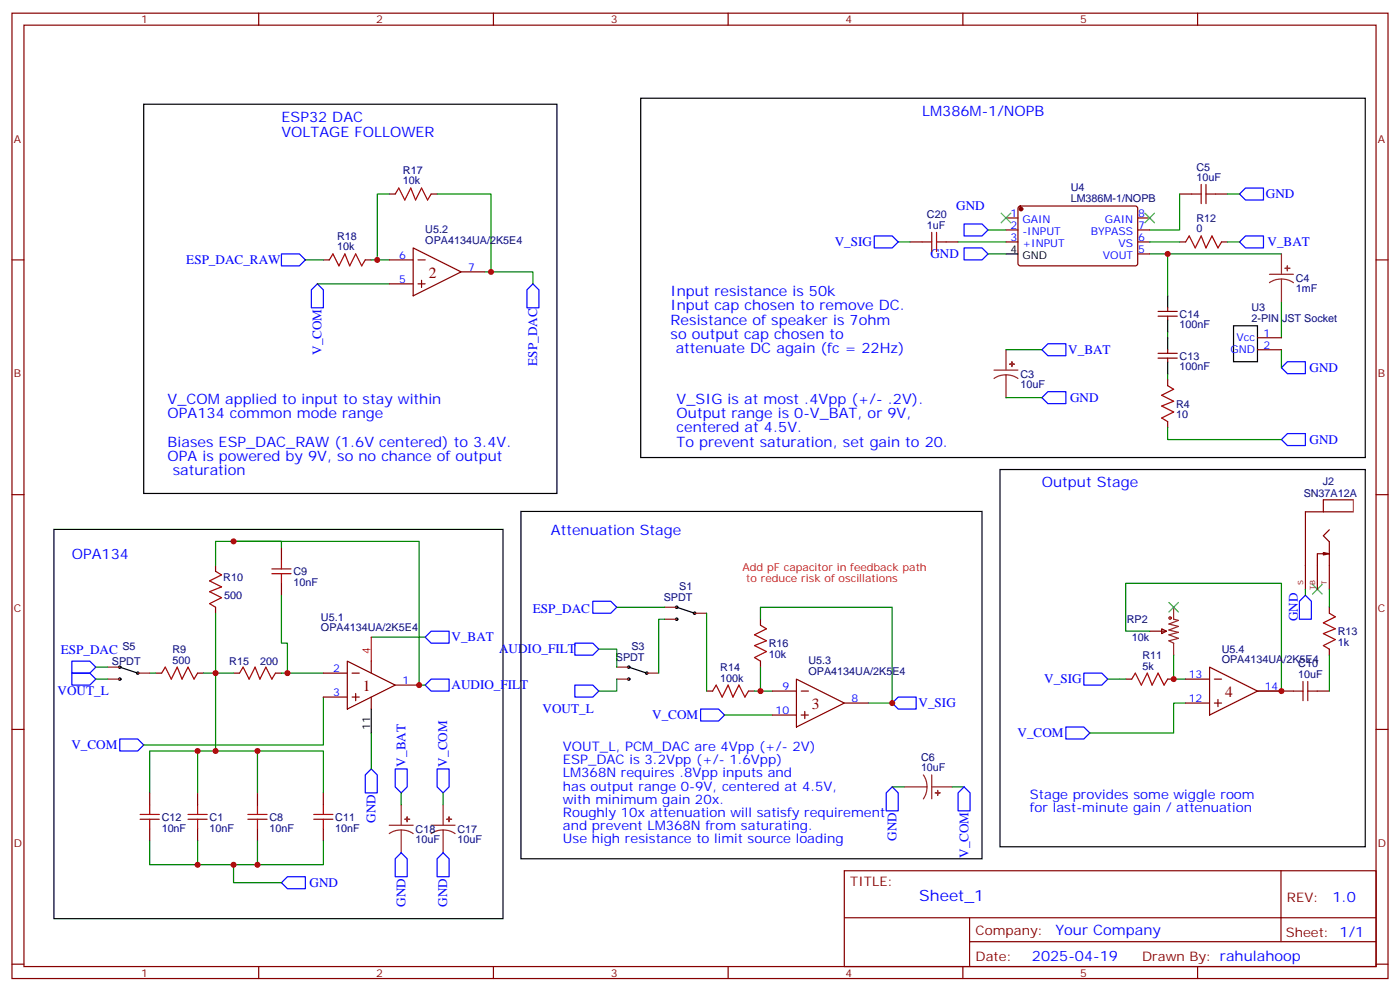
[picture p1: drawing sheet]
<svg xmlns="http://www.w3.org/2000/svg" width="412mm" height="292mm" viewBox="0 0 412 292" stroke-linecap="round" stroke-linejoin="round" font-family="sans-serif">
<g fill="none" stroke="#870000" stroke-width=".35">
<path d="M3.5 3.9h405.4v284.3h-405.4zM7.1 7.4h398.2v277.3h-398.2zM76.2 3.9v3.5M145.3 3.9v3.5M214.5 3.9v3.5M283.6 3.9v3.5M352.8 3.9v3.5M347.5 57.2h3.5M358.1 57.2h3.5M3.5 76.6h3.6M268.1 71.3h3.5M278.7 71.3h3.5"/>
<path d="M405.3 76.6h3.6M341.1 93.1h5.7M341.1 91.7h5.7M344 90.7v1M344 93.1v1.1M341.1 105.5h5.7M341.1 104.1h5.7M344 103v1.1M344 105.5v1M344 111.8v1.8M344 124.2v1.7M3.5 145.7h3.6"/>
<path d="M384.5 150.7h5.3M405.3 145.7h3.6M63.5 166.5v1.8M63.5 178.9v1.7M82.9 161.2v3.5M82.9 171.8v3.5M384.5 166.6v7M388.1 166.6v7M391.6 166.6v7M391.6 178.9v1.7M45.9 198.3h1.7M58.2 198.3h1.8"/>
<path d="M68.8 198.3h1.8M81.1 198.3h1.8M338.7 185.9h4.9M342.2 185.2l1.4 .7-1.4 .7zM391.6 191.2v1.8M3.5 214.8h3.6M331.6 200h1.8M344 200h1.7M377.5 203.6h3.5M388.1 203.6h3.5M405.3 214.8h3.6M44.1 233.5v3.6"/>
<path d="M95.2 233.5v3.6M44.1 244.1v3.6M95.2 244.1v3.6M248.7 256.5h156.6v28.2h-156.6zM377.3 256.5v20.9M248.7 270.3h156.5M285.6 277.4h119.6M285.6 270.3v14.1M3.5 284h3.6M76.2 284.7v3.5M145.3 284.7v3.5M214.5 284.7v3.5"/>
<path d="M283.6 284.7v3.5M352.8 284.7v3.5M405.3 284h3.6"/>
</g>
<path d="M188.7 28.9h213.5v105.9h-213.5zM344 87.1v3.6M344 94.2v3.5M344 99.5v3.5M344 106.5v3.6M294.6 138.3h107.6v111.1h-107.6zM15.9 155.9h132.3v114.7h-132.3z" fill="none" stroke="#000" stroke-width=".35"/>
<g fill="none" stroke="#00f" stroke-width=".35">
<path d="M365.1 57.2l1.8-1.8h5.3v3.5h-5.3zM284 66h5.3l1.7 1.7-1.7 1.8h-5.3zM284 73h5.3l1.7 1.8-1.7 1.8h-5.3zM365.1 71.3l1.8-1.8h5.3v3.5h-5.3zM306.9 103l1.8-1.8h5.3v3.6h-5.3zM306.9 117.1l1.8-1.7h5.3v3.5h-5.3zM377.5 108.3l1.7-1.8h5.3v3.6h-5.3zM377.5 129.5l1.7-1.8h5.3v3.5h-5.3zM384.5 175.3l1.8 1.8v5.3h-3.5v-5.3zM21.2 198.3h5.3l1.7 1.7-1.7 1.8h-5.3zM21.2 194.7h5.3l1.7 1.8-1.7 1.8h-5.3zM125.2 187.7l1.8-1.8h5.3v3.5h-5.3z"/>
<path d="M169.3 189.4h5.3l1.8 1.8-1.8 1.8h-5.3zM319.3 198.3h5.3l1.7 1.7-1.7 1.8h-5.3zM35.3 217.7h5.3l1.7 1.7-1.7 1.8h-5.3zM125.2 201.8l1.8-1.8h5.3v3.6h-5.3zM169.3 201.8h5.3l1.8 1.8-1.8 1.7h-5.3zM314 214.1h5.3l1.7 1.8-1.7 1.8h-5.3zM109.4 226.5l1.7 1.7v5.3h-3.5v-5.3zM116.4 226.5h3.5v5.3l-1.7 1.7-1.8-1.7zM128.8 226.5h3.5v5.3l-1.8 1.7-1.7-1.7zM82.9 260l1.8-1.8h5.3v3.6h-5.3zM118.2 251.2l1.7 1.7v5.3h-3.5v-5.3zM130.5 251.2l1.8 1.7v5.3h-3.5v-5.3z"/>
</g>
<g fill="none" stroke="#008700" stroke-width=".35">
<path d="M347.5 57.2v10.5h-8.8M264.6 71.3h3.5M282.2 71.3h14.1M338.7 74.8h38.8M344 74.8v12.3M344 97.7v1.8M377.5 88.9v10.6M296.3 117.1h10.6M296.3 103h10.6M344 110.1v1.7M377.5 103v5.3M344 125.9v3.6h33.5"/>
<path d="M68.8 159.5h54.7v42.3h1.7M82.9 161.2v-1.7h-19.4v7M44.1 198.3h1.8M60 198.3h3.5v22.9M63.5 198.3h5.3M82.9 198.3h12.3M345.7 193v7h3.5M391.6 193v10.6M95.2 205.3v14.1h-52.9M109.4 215.9v10.6M326.3 200h5.3M349.2 207.1h-3.5v8.8h-24.7"/>
<path d="M44.1 233.5v-12.3h51.1v12.3M118.2 233.5v3.6M130.5 233.5v3.6M44.1 247.7v7h51.1v-7M68.8 254.7v5.3h14.1"/>
</g>
<g fill="none" stroke="#a10000" stroke-width=".35">
<path d="M351 57.2h2.8M353.8 54.3v5.7M355.2 57.2h2.9M355.2 54.3v5.7M271.6 71.3h2.9M274.5 68.4v5.7M275.9 71.3h2.8M275.9 68.4v5.7M344 113.6l1.7 1.1-3.5 1.7 3.5 1.8-3.5 1.4 3.5 1.8-3.5 1.7 1.8 1.1M63.5 168.3l1.8 1-3.6 1.8 3.6 1.8-3.6 1.4 3.6 1.7-3.6 1.8 1.8 1.1M80.1 169h5.6M80.1 167.6h5.6"/>
<path d="M82.9 164.7v2.9M82.9 169v2.8M47.6 198.3l1.1-1.8 1.7 3.5 1.8-3.5 1.4 3.5 1.8-3.5 1.7 3.5 1.1-1.7M70.6 198.3l1-1.8 1.8 3.5 1.7-3.5 1.5 3.5 1.7-3.5 1.8 3.5 1-1.7M391.6 180.6l1.7 1.1-3.5 1.7 3.5 1.8-3.5 1.4 3.5 1.8-3.5 1.7 1.8 1.1M333.4 200l1-1.7 1.8 3.5 1.8-3.5 1.4 3.5 1.7-3.5 1.8 3.5 1.1-1.8M381 203.6h2.8M383.8 200.7v5.7M385.2 203.6h2.9M385.2 200.7v5.7M41.3 239.9h5.6M44.1 237.1v2.8"/>
<path d="M92.4 239.9h5.7M95.2 237.1v2.8M41.3 241.3h5.6M44.1 241.3v2.8M92.4 241.3h5.7M95.2 241.3v2.8"/>
<circle cx="344.7" cy="182" r=".35"/>
</g>
<g fill="none" stroke="#8c2424" stroke-width=".35">
<path d="M377.5 74.8v6M373.9 80.8h7.1M377.5 82.2l-1.9 .2-1.7 .9M377.5 82.2l1.8 .2 1.7 .9M377.5 82.2v6.7M292.8 109h7.1M296.3 110.4l-1.8 .3-1.7 .8M296.3 110.4l1.9 .3 1.7 .8M296.3 103v6M296.3 110.4v6.7M345.7 178.9v3.5l1.4 .3-2.8 1.1 2.8 .7-2.8 1.1 2.8 .7-2.8 .7 2.8 1-2.8 .7 1.4 .7v3.6M118.2 237.1v6"/>
<path d="M130.5 237.1v6M114.7 243.1h7M118.2 244.5l-1.9 .2-1.6 .8M118.2 244.5l1.8 .2 1.7 .8M118.2 244.5v6.7M127 243.1h7.1M130.5 244.5l-1.8 .2-1.7 .8M130.5 244.5l1.9 .2 1.7 .8M130.5 244.5v6.7"/>
</g>
<g fill="#8c2424" stroke="#8c2424" stroke-width=".35">
<path d="M378.5 79l1.4 .1z"/>
<path d="M379.2 78.3v1.4z"/>
<path d="M297.4 107.2l1.4 .1z"/>
<path d="M298.1 106.5v1.5z"/>
<path d="M131.6 241.3h1.4z"/>
<path d="M132.3 240.6v1.4z"/>
<path d="M119.2 241.3h1.4z"/>
<path d="M119.9 240.6v1.4z"/>
</g>
<path d="M386.6 172.2l2.9 2.8M389.5 172.2l-2.9 2.8" fill="none" stroke="#3c3" stroke-width=".35"/>
<path d="M389.8 162.7l1.8 .4-1.8 .3z" fill="#a64a4a" stroke="#870000" stroke-width=".35"/>
<g fill="none" stroke="#870000" stroke-width=".35">
<path d="M114.7 57.2h1.7M127 57.2h1.8M95.2 76.6h1.8M107.6 76.6h1.8M114.7 76.6h7M121.7 73l14.1 7.1-14.1 7zM123.1 76.6h2.1M296.3 64.2h3.6M296.3 67.7h3.6M296.3 71.3h3.6M300.1 60.9l.5-.2h34.1l.4 .7v16.5l-.7 .4h-34.1l-.4-.7v-16.2zM335.1 64.2h3.6"/>
<path d="M335.1 67.7h3.6M335.1 71.3h3.6M335.1 74.8h3.6M347.5 71.3h1.7M359.8 71.3h1.8M114.7 83.6h7M123.1 83.6h2.1M124.2 82.6v2.1M135.8 80.1h7.1M370.4 99.5h7.1M370.4 103h7.1M384.5 150.7v15.9"/>
<path d="M391.6 156l-1.8 1.8 1.8 1.8v7M398.6 147.2h-8.8v3.5h8.8M390.5 163.1h-2.4v3.5M95.2 198.3h7.1M102.3 194.7l14.1 7.1-14.1 7zM103.7 198.3h2.1M109.4 194.7v3.6M224 182.4v1.8M224 194.7v1.8M356.3 196.5l14.1 7.1-14.1 7zM95.2 205.3h7.1M103.7 205.3h2.1"/>
<path d="M104.8 204.3v2.1M109.4 205.3v3.5M116.4 201.8h7.1M208.1 203.6h1.8M220.5 203.6h1.7M227.5 203.6h7.1M227.5 210.6h7.1M234.6 200l14.1 7.1-14.1 7zM236 203.6h2.1M236 210.6h2.1M237.1 209.6v2.1M248.7 207.1h7.1"/>
<path d="M349.2 207.1h7.1M349.2 200h7.1M357.7 207.1h2.1M357.7 200h2.1M358.8 206v2.1M370.4 203.6h7.1M58.2 233.5v3.6M75.8 233.5v3.6M58.2 244.1v3.6M75.8 244.1v3.6"/>
</g>
<path d="M398.6 147.2v3.5" fill="none" stroke="#a64a4a" stroke-width=".35"/>
<g fill="none" stroke="#008700" stroke-width=".35">
<path d="M114.7 57.2h-3.6v19.4M128.8 57.2h15.8v22.9h-1.7M361.6 57.2h3.5M90 76.6h5.2M109.4 76.6h5.3M291 67.7h5.3M291 74.8h5.3M338.7 71.3h8.8M361.6 71.3h3.5M93.5 83.6h21.2M144.6 80.1h12.4v3.5M82.9 175.3v14.1h1.8v8.9"/>
<path d="M181.7 178.9h14.1M384.5 173.6v1.7M391.6 173.6v5.3M28.2 196.5h3.5M63.5 180.6v17.7M109.4 187.7h15.8M176.4 191.2h5.3v5.3M195.8 182.4h-1.8v15.9M208.1 180.6v23M224 182.4v-3.5h38.8v28.2h-7M224 196.5v7.1M338.7 185.9h-7.1v-14.1h45.9v31.8h-7.1"/>
<path d="M28.2 200h3.5M181.7 200v3.6h-5.3M213.4 210.6h14.1M222.2 203.6h5.3M58.2 221.2v12.3M75.8 221.2v12.3M262.8 231.8h3.5M280.5 231.8h3.5M58.2 247.7v7M75.8 247.7v7"/>
</g>
<g fill="none" stroke="#000" stroke-width=".35">
<path d="M42.3 30.7h121.7v114.6h-121.7zM296.3 74.8h3.6M363.4 96h7v10.5h-7zM153.5 150.6h135.8v102.3h-135.8zM199.3 178.9l5.3 1.7M35.3 196.5l5.3 1.8M185.2 196.5l5.3 1.8M109.4 208.8v7.1"/>
<circle cx="199.3" cy="178.9" r=".35"/>
<circle cx="35.3" cy="196.5" r=".35"/>
<circle cx="40.6" cy="198.3" r=".35"/>
<circle cx="185.2" cy="196.5" r=".35"/>
<circle cx="190.5" cy="198.3" r=".35"/>
<circle cx="199.3" cy="182.4" r=".35"/>
<circle cx="204.6" cy="180.6" r=".35"/>
<circle cx="35.3" cy="200" r=".35"/>
<circle cx="185.2" cy="200" r=".35"/>
</g>
<g fill="none" stroke="#8c2424" stroke-width=".35">
<path d="M195.8 178.9h3.5M31.7 196.5h3.6M40.6 198.3h3.5M181.7 196.5h3.5M190.5 198.3h3.5M195.8 182.4h3.5M204.6 180.6h3.5M31.7 200h3.6M181.7 200h3.5M266.3 231.8h6.7M272 228.2l.8 1.7 .2 1.9M273 231.8l-.2 1.8-.8 1.7"/>
<path d="M274.5 231.8h6M274.5 228.2v7.1"/>
</g>
<path d="M294.9 62.8l2.8 2.8M297.7 62.8l-2.8 2.8M337.3 62.8l2.8 2.8M340.1 62.8l-2.8 2.8M344.3 177.4l2.8 2.9M347.1 177.4l-2.8 2.9" fill="none" stroke="#3c3" stroke-width=".35"/>
<circle cx="300.7" cy="61.6" r=".53" fill="#870000" stroke="#870000" stroke-width=".35"/>
<g fill="none" stroke="#a10000" stroke-width=".35">
<path d="M116.4 57.2l1.1-1.8 1.7 3.5 1.8-3.5 1.4 3.5 1.8-3.5 1.7 3.5 1.1-1.7M97 76.6l1.1-1.8 1.7 3.5 1.8-3.5 1.4 3.5 1.8-3.5 1.7 3.5 1.1-1.7M349.2 71.3l1.1-1.8 1.8 3.5 1.7-3.5 1.4 3.5 1.8-3.5 1.8 3.5 1-1.7M224 184.2l1.8 1-3.6 1.8 3.6 1.7-3.6 1.4 3.6 1.8-3.6 1.8 1.8 1M209.9 203.6l1.1-1.8 1.7 3.5 1.8-3.5 1.4 3.5 1.8-3.5 1.7 3.5 1.1-1.7M55.4 239.9h5.6M58.2 237.1v2.8M73 239.9h5.7M75.8 237.1v2.8M55.4 241.3h5.6M58.2 241.3v2.8M73 241.3h5.7"/>
<path d="M75.8 241.3v2.8"/>
</g>
<path d="M82.9 74.8h5.3l1.8 1.8-1.8 1.7h-5.3zM257.5 69.5h5.3l1.8 1.8-1.8 1.7h-5.3zM93.5 83.6l1.7 1.8v5.3h-3.5v-5.3zM157 83.6l1.7 1.8v5.3h-3.5v-5.3zM174.6 177.1h5.3l1.8 1.8-1.8 1.7h-5.3zM206.4 208.8h5.3l1.7 1.8-1.7 1.8h-5.3zM262.8 207.1l1.8-1.8h5.3v3.5h-5.3zM262.8 231.8l1.8 1.7v5.3h-3.5v-5.3zM282.2 233.5l1.8-1.7 1.8 1.7v5.3h-3.6z" fill="none" stroke="#00f" stroke-width=".35"/>
<path d="M109.4 187.7v7" fill="none" stroke="#f00" stroke-width=".35"/>
<g fill="#8c2424" stroke="#8c2424" stroke-width=".35">
<path d="M276.2 232.8v1.4z"/>
<path d="M275.5 233.5h1.4z"/>
</g>
<g fill="#c00">
<circle cx="344" cy="74.8" r=".88"/>
<circle cx="63.5" cy="221.2" r=".88"/>
<circle cx="63.5" cy="198.3" r=".88"/>
<circle cx="68.8" cy="254.7" r=".88"/>
<circle cx="68.8" cy="159.5" r=".88"/>
<circle cx="345.7" cy="200" r=".88"/>
<circle cx="84.7" cy="198.3" r=".88"/>
<circle cx="75.8" cy="221.2" r=".88"/>
<circle cx="58.2" cy="221.2" r=".88"/>
<circle cx="58.2" cy="254.7" r=".88"/>
<circle cx="75.8" cy="254.7" r=".88"/>
<circle cx="123.5" cy="201.8" r=".88"/>
<circle cx="224" cy="203.6" r=".88"/>
<circle cx="262.8" cy="207.1" r=".88"/>
<circle cx="144.6" cy="80.1" r=".88"/>
<circle cx="111.1" cy="76.6" r=".88"/>
<circle cx="377.5" cy="203.6" r=".88"/>
</g>
<g font-size="4.6" fill="#800">
<text x="126.3" y="81.8">2</text>
<text x="106.9" y="203.6">1</text>
<text x="239.2" y="208.8">3</text>
<text x="360.9" y="205.3">4</text>
</g>
<text font-size="4.6" fill="#00f" x="270.8" y="265.5">Sheet_1</text>
<g font-size="4.2" fill="#00f">
<text x="82.9" y="36">ESP32 DAC</text>
<text x="271.6" y="34.2">LM386M-1/NOPB</text>
<text x="82.9" y="40.2">VOLTAGE FOLLOWER</text>
<text x="197.6" y="87.1">Input resistance is 50k</text>
<text x="197.6" y="91.4">Input cap chosen to remove DC.</text>
<text x="197.6" y="95.6">Resistance of speaker is 7ohm</text>
<text x="197.6" y="99.8">so output cap chosen to</text>
<text x="199" y="104.1">attenuate DC again (fc = 22Hz)</text>
<text x="49.4" y="118.9">V_COM applied to input to stay within</text>
<text x="199.3" y="118.9">V_SIG is at most .4Vpp (+/- .2V).</text>
<text x="49.4" y="123.1">OPA134 common mode range</text>
<text x="199.3" y="123.1">Output range is 0-V_BAT, or 9V,</text>
<text x="49.4" y="131.6">Biases ESP_DAC_RAW (1.6V centered) to 3.4V.</text>
<text x="199.3" y="127.4">centered at 4.5V.</text>
<text x="199.3" y="131.6">To prevent saturation, set gain to 20.</text>
<text x="49.4" y="135.8">OPA is powered by 9V, so no chance of output</text>
<text x="50.9" y="140.1">saturation</text>
<text x="306.9" y="143.6">Output Stage</text>
<text x="162.3" y="157.7">Attenuation Stage</text>
<text x="21.2" y="164.7">OPA134</text>
<text x="392.5" y="265.7">1.0</text>
<text x="310.9" y="275.3">Your Company</text>
<text x="304" y="283.1">2025-04-19</text>
</g>
<g font-size="3.9" fill="#00f">
<text x="372.9" y="58.4">GND</text>
<text x="281.7" y="61.9">GND</text>
<text x="54.9" y="77.8">ESP_DAC_RAW</text>
<text x="245.9" y="72.4">V_SIG</text>
<text x="274.1" y="76">GND</text>
<text x="373.4" y="72.5">V_BAT</text>
<text x="94.7" y="104.5" transform="rotate(-90 94.7 104.5)">V_COM</text>
<text x="158.3" y="107.7" transform="rotate(-90 158.3 107.7)">ESP_DAC</text>
<text x="314.7" y="104.3">V_BAT</text>
<text x="385.7" y="109.5">GND</text>
<text x="315.2" y="118.4">GND</text>
<text x="385.7" y="130.7">GND</text>
<text x="157" y="180.6">ESP_DAC</text>
<text x="382.3" y="182.9" transform="rotate(-90 382.3 182.9)">GND</text>
<text x="133" y="188.9">V_BAT</text>
<text x="17.9" y="192.5">ESP_DAC</text>
<text x="147" y="192.4">AUDIO_FILT</text>
<text x="133" y="203">AUDIO_FILT</text>
<text x="307.6" y="201.3">V_SIG</text>
<text x="17" y="204.8">VOUT_L</text>
<text x="270.6" y="208.3">V_SIG</text>
<text x="159.8" y="210.1">VOUT_L</text>
<text x="192.1" y="211.9">V_COM</text>
<text x="21" y="220.7">V_COM</text>
<text x="165.8" y="221.2">VOUT_L, PCM_DAC are 4Vpp (+/- 2V)</text>
<text x="299.7" y="217.2">V_COM</text>
<text x="119.4" y="225.8" transform="rotate(-90 119.4 225.8)">V_BAT</text>
<text x="131.8" y="225.8" transform="rotate(-90 131.8 225.8)">V_COM</text>
<text x="165.8" y="225.1">ESP_DAC is 3.2Vpp (+/- 1.6Vpp)</text>
<text x="165.8" y="229">LM368N requires .8Vpp inputs and</text>
<text x="165.8" y="232.8">has output range 0-9V, centered at 4.5V,</text>
<text x="165.8" y="236.7">with minimum gain 20x.</text>
<text x="303.4" y="235.3">Stage provides some wiggle room</text>
<text x="303.4" y="239.2">for last-minute gain / attenuation</text>
<text x="110.6" y="242.4" transform="rotate(-90 110.6 242.4)">GND</text>
<text x="165.8" y="240.6">Roughly 10x attenuation will satisfy requirement</text>
<text x="165.8" y="244.5">and prevent LM368N from saturating.</text>
<text x="165.8" y="248.4">Use high resistance to limit source loading</text>
<text x="264" y="247.7" transform="rotate(-90 264 247.7)">GND</text>
<text x="285.3" y="252.7" transform="rotate(-90 285.3 252.7)">V_COM</text>
<text x="91.2" y="261.2">GND</text>
<text x="119.4" y="267.1" transform="rotate(-90 119.4 267.1)">GND</text>
<text x="131.7" y="267.1" transform="rotate(-90 131.7 267.1)">GND</text>
</g>
<g font-size="3.9" fill="#800">
<text x="250.5" y="261.1">TITLE:</text>
<text x="379.1" y="265.7">REV:</text>
<text x="287.4" y="275.3">Company:</text>
<text x="378.7" y="275.9">Sheet: 1/1</text>
<text x="287.4" y="282.9">Date:</text>
<text x="336.4" y="283">Drawn By: rahulahoop</text>
</g>
<g font-size="3.2" fill="#800">
<text x="41.6" y="6.9">1</text>
<text x="110.8" y="6.9">2</text>
<text x="179.9" y="6.9">3</text>
<text x="249.1" y="6.9">4</text>
<text x="318.2" y="6.9">5</text>
<text x="4.1" y="42">A</text>
<text x="405.9" y="42">A</text>
<text x="4.1" y="111.1">B</text>
<text x="405.9" y="111.1">B</text>
<text x="4.1" y="180.3">C</text>
<text x="405.9" y="180.3">C</text>
<text x="4.1" y="249.4">D</text>
<text x="405.9" y="249.4">D</text>
<text x="41.6" y="287.7">1</text>
<text x="110.8" y="287.7">2</text>
<text x="179.9" y="287.7">3</text>
<text x="249.1" y="287.7">4</text>
<text x="318.2" y="287.7">5</text>
</g>
<g font-size="3.2" fill="#000080">
<text x="118.7" y="51.2">R17</text>
<text x="352.4" y="53.3">10uF</text>
<text x="352.4" y="50.2">C5</text>
<text x="118.7" y="54.3">10k</text>
<text x="315.4" y="59.5">LM386M-1/NOPB</text>
<text x="315.4" y="56.4">U4</text>
<text x="273.1" y="64.3">C20</text>
<text x="352.4" y="65.3">R12</text>
<text x="99.3" y="70.6">R18</text>
<text x="125.3" y="71.8">OPA4134UA/2K5E4</text>
<text x="125.3" y="68.7">U5.2</text>
<text x="273.1" y="67.4">1uF</text>
<text x="352.4" y="68.4">0</text>
<text x="99.3" y="73.7">10k</text>
<text x="381.7" y="83.1">C4</text>
<text x="381.7" y="86.1">1mF</text>
<text x="347.5" y="93.7">C14</text>
<text x="368.7" y="94.9">2-PIN JST Socket</text>
<text x="368.7" y="91.7">U3</text>
<text x="347.5" y="96.7">100nF</text>
<text x="347.5" y="106">C13</text>
<text x="300.6" y="111.3">C3</text>
<text x="347.5" y="109.1">100nF</text>
<text x="300.6" y="114.4">10uF</text>
<text x="346.4" y="123.2">10</text>
<text x="346.4" y="120.2">R4</text>
<text x="389.6" y="143">J2</text>
<text x="384" y="146.5">SN37A12A</text>
<text x="65.8" y="171.2">R10</text>
<text x="86.4" y="172.6">10nF</text>
<text x="86.4" y="169.4">C9</text>
<text x="200.1" y="173.9">S1</text>
<text x="66" y="176.5">500</text>
<text x="195.5" y="177.1">SPDT</text>
<text x="94.5" y="185.9">OPA4134UA/2K5E4</text>
<text x="94.5" y="182.9">U5.1</text>
<text x="331.9" y="183.5">RP2</text>
<text x="36.1" y="191.6">S5</text>
<text x="186" y="191.6">S3</text>
<text x="226.5" y="190.6">R16</text>
<text x="333.4" y="188.8">10k</text>
<text x="394.1" y="190.2">1k</text>
<text x="394.1" y="187.1">R13</text>
<text x="33" y="195.9">SPDT</text>
<text x="50.8" y="195.4">500</text>
<text x="50.8" y="192.2">R9</text>
<text x="67.5" y="195.9">R15</text>
<text x="76.6" y="195.9">200</text>
<text x="181.4" y="194.7">SPDT</text>
<text x="212.2" y="197.6">R14</text>
<text x="226.5" y="193.7">10k</text>
<text x="238.2" y="195.7">U5.3</text>
<text x="336.6" y="197.2">5k</text>
<text x="336.6" y="194.1">R11</text>
<text x="359.9" y="195.2">OPA4134UA/2K5E4</text>
<text x="359.9" y="192.2">U5.4</text>
<text x="382.4" y="196.5">C10</text>
<text x="212.2" y="200.7">100k</text>
<text x="238.2" y="198.8">OPA4134UA/2K5E4</text>
<text x="382.4" y="199.7">10uF</text>
<text x="271.3" y="227.2">10uF</text>
<text x="271.3" y="224">C6</text>
<text x="47.6" y="244.9">10nF</text>
<text x="47.6" y="241.7">C12</text>
<text x="61.7" y="244.9">10nF</text>
<text x="61.7" y="241.7">C1</text>
<text x="79.4" y="244.9">10nF</text>
<text x="79.4" y="241.7">C8</text>
<text x="98.8" y="244.9">10nF</text>
<text x="98.8" y="241.7">C11</text>
<text x="122.4" y="245.3">C18</text>
<text x="134.8" y="245.3">C17</text>
<text x="122.4" y="248.4">10uF</text>
<text x="134.8" y="248.4">10uF</text>
</g>
<g font-size="3.2" fill="#00f">
<text x="297.7" y="63.9">1</text>
<text x="301.2" y="65.6">GAIN</text>
<text x="325.5" y="65.6">GAIN</text>
<text x="335.3" y="63.9">8</text>
<text x="297.7" y="67.4">2</text>
<text x="297.7" y="70.9">3</text>
<text x="301.2" y="69.1">-INPUT</text>
<text x="321.3" y="69.1">BYPASS</text>
<text x="335.3" y="70.9">6</text>
<text x="335.3" y="67.4">7</text>
<text x="117.6" y="76.2">6</text>
<text x="301.2" y="72.7">+INPUT</text>
<text x="324.9" y="76.2">VOUT</text>
<text x="329.5" y="72.7">VS</text>
<text x="335.3" y="74.4">5</text>
<text x="117.6" y="83.3">5</text>
<text x="137.9" y="79.7">7</text>
<text x="364.2" y="100.5">Vcc</text>
<text x="372.2" y="99.1">1</text>
<text x="362.4" y="104.1">GND</text>
<text x="372.2" y="102.7">2</text>
<text x="98.2" y="197.9">2</text>
<text x="118.5" y="201.4">1</text>
<text x="230.5" y="203.2">9</text>
<text x="350.2" y="199.7">13</text>
<text x="372.5" y="203.2">14</text>
<text x="98.2" y="205">3</text>
<text x="250.8" y="206.7">8</text>
<text x="350.2" y="206.7">12</text>
<text x="228.4" y="210.3">10</text>
</g>
<g font-size="3.2">
<text x="297.7" y="74.4">4</text>
<text x="301.2" y="76.2">GND</text>
<text x="109" y="215" transform="rotate(-90 109 215)">11</text>
</g>
<g font-size="3.2" fill="#f00">
<text x="218.7" y="168.3">Add pF capacitor in feedback path</text>
<text x="219.8" y="171.5">to reduce risk of oscillations</text>
<text x="109" y="192.6" transform="rotate(-90 109 192.6)">4</text>
</g>
<g font-size="2.1" fill="#800">
<text x="383.8" y="172.3" transform="rotate(-90 383.8 172.3)">S</text>
<text x="387.4" y="173.7" transform="rotate(-90 387.4 173.7)">TB</text>
<text x="390.9" y="172.2" transform="rotate(-90 390.9 172.2)">T</text>
</g>
</svg>
